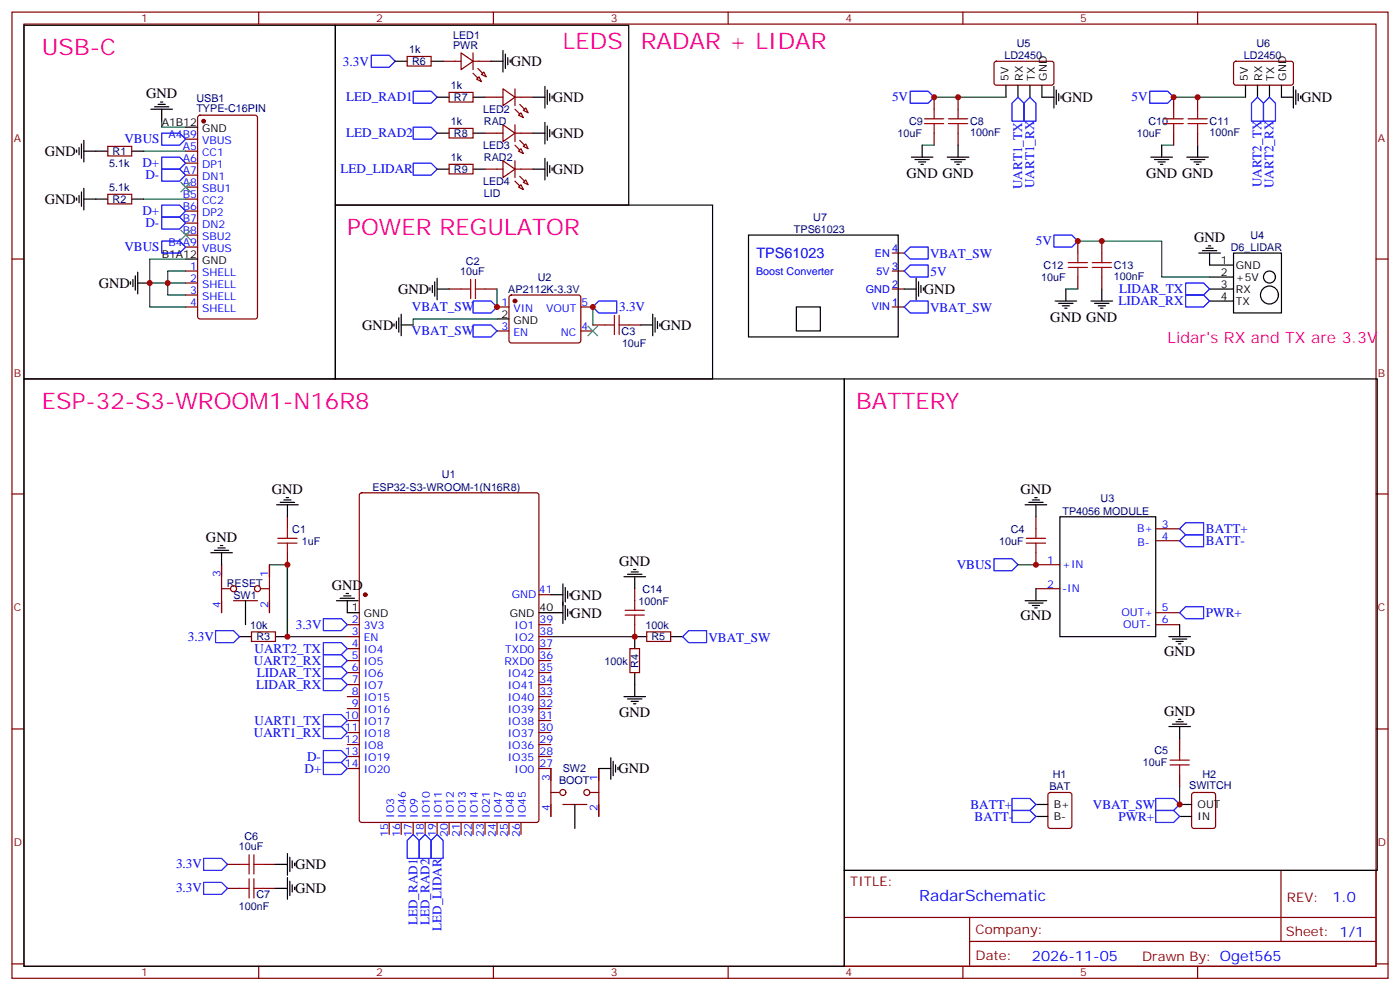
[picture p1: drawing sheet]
<svg xmlns="http://www.w3.org/2000/svg" width="412mm" height="292mm" viewBox="0 0 412 292" stroke-linecap="round" stroke-linejoin="round" font-family="sans-serif">
<g fill="none" stroke="#870000" stroke-width=".35">
<path d="M3.5 3.6h405.4v284.3h-405.4zM7.1 7.1h398.2v277.3h-398.2zM76.2 3.6v3.5M119.9 16.6h7.1v2.8h-7.1zM130.5 18h5.3M135.8 15.6l3.5 2.4-3.5 2.5zM139.3 18h5.3M139.3 15.6v4.9M145.3 3.6v3.5M214.5 3.6v3.5M283.6 3.6v3.5M293 18.2l.5-.2 16.5 .1 .4 .6v6l-.7 .4-16.5-.1-.4-.6v-5.7z"/>
<path d="M352.8 3.6v3.5M363.6 18.2l.5-.2 16.5 .1 .4 .6-.1 6-.6 .4-16.5-.1-.4-.6v-5.7zM58.4 34.1l.5-.2h16.2l.7 .4v58.9l-.4 .6-16.5 .1-.6-.5-.1-58.8zM132.3 27.2h7v2.8h-7zM132.3 37.8h7v2.8h-7zM140.4 23.3l.7-.7 .7 1.4zM141.8 21.9l.7-.7 .7 1.4zM142.9 28.6h5.3M142.9 39.2h5.3M148.2 26.1l3.5 2.5-3.5 2.5zM148.2 36.7l3.5 2.5-3.5 2.5zM151.7 28.6h5.3"/>
<path d="M151.7 26.1v5M151.7 36.7v5M151.7 39.2h5.3M153.5 33.2l.7 1.4-1.4-.7zM154.2 32.5l.7-.7 .7 1.4zM275.2 28.6v3.5M275.2 39.2v3.5M282.2 28.6v3.5M282.2 39.2v3.5M345.7 28.6v3.5M345.7 39.2v3.5M352.8 28.6v3.5"/>
<path d="M352.8 39.2v3.5M31.7 57.2h7.1v2.8h-7.1zM31.7 43.1h7.1v2.8h-7.1zM54.7 41h3.5M54.7 44.5h3.5M54.7 48h3.5M54.7 51.5h3.5M54.7 55.1h3.5M54.7 58.6h3.5M132.3 48.4h7v2.8h-7zM142.9 49.8h5.3M148.2 47.3l3.5 2.5-3.5 2.4z"/>
<path d="M151.7 47.3v4.9M151.7 49.8h5.3M152.8 44.5l.7-.7 .7 1.4zM152.8 55.1l.7-.7 .7 1.4zM154.2 43.1l.7-.7 .7 1.4zM154.2 53.7l.7-.7 .7 1.4zM3.5 76.2h3.6M54.7 62.1h3.5M54.7 65.7h3.5M54.7 69.2h3.5M54.7 72.7h3.5M54.7 79.8h3.5"/>
<path d="M262.8 79.8h3.5M262.8 74.5h3.5M317.5 70.9v3.6M324.6 70.9v3.6M405.3 76.2h3.6M54.7 83.3h3.5M54.7 86.8h3.5M54.7 90.3h3.5M132.3 85.1h3.5M142.9 85.1h3.5M146.4 90.3h3.5M146.4 97.4h3.5"/>
<path d="M150.2 87l.4-.2 20.1 .1 .4 .6-.1 13-.6 .4h-20l-.5-.7v-12.7zM171.1 90.3h3.5M171.1 97.4h3.5M174.6 95.6h3.6M185.2 95.6h3.5M262.8 90.3h3.5M262.8 85.1h3.5M317.5 81.5v3.6M324.6 81.5v3.6M3.5 145.4h3.6M84.7 152.1v3.5M106.1 145.2l.4-.2h51.5l.7 .5v95.8l-.4 .7h-51.8l-.6-.4-.1-95.9z"/>
<path d="M305.2 152.1v3.5M340.4 155.6h7.1M340.4 159.1h7.1M405.3 145.4h3.6M65.3 173.2h2.4M65.3 166.2v14.1M68.8 176.8h7M76.9 173.2h2.5M79.4 166.2v14.1M84.7 162.7v3.5M158.7 175h3.6M187 173.2v3.6"/>
<path d="M305.2 162.7v3.5h7M305.2 173.2h7M74.1 185.9h7v2.9h-7zM102.3 183.8h3.5M102.3 187.4h3.5M102.3 190.9h3.5M102.3 194.4h3.5M102.3 197.9h3.5M158.7 183.8h3.6M158.7 187.4h3.6M158.7 190.9h3.6M158.7 194.4h3.6"/>
<path d="M158.7 197.9h3.6M185.6 190.9h2.8v7h-2.8zM187 183.8v3.6M190.5 185.9h7.1v2.9h-7.1zM340.4 180.3h7.1M340.4 183.8h7.1M3.5 214.5h3.6M102.3 201.5h3.5M102.3 205h3.5M102.3 208.5h3.5M102.3 212.1h3.5M102.3 215.6h3.5"/>
<path d="M102.3 219.1h3.5M158.7 201.5h3.6M158.7 205h3.6M158.7 208.5h3.6M158.7 212.1h3.6M158.7 215.6h3.6M158.7 219.1h3.6M347.5 217.3v3.6M405.3 214.5h3.6M102.3 222.6h3.5M102.3 226.2h3.5M158.7 222.6h3.6"/>
<path d="M158.7 226.2h3.6v14.1M162.3 233.2h2.4M165.8 236.7h7.1M173.9 233.2h2.5M176.4 226.2v14.1M308.9 233.4l.5-.2h5.6l.7 .5v9.4l-.4 .6-5.9 .1-.7-.5v-9.4zM347.5 227.9v3.6M351.2 233.4l.5-.2h5.7l.6 .5 .1 9.4-.5 .6-5.9 .1-.6-.5-.1-9.4zM67 254.4h3.6M77.6 254.4h3.5M114.7 242v3.6M118.2 242v3.6"/>
<path d="M121.7 242v3.6M125.2 242v3.6M128.8 242v3.6M132.3 242v3.6M135.8 242v3.6M139.3 242v3.6M142.9 242v3.6M146.4 242v3.6M149.9 242v3.6M153.5 242v3.6M248.7 256.2h156.6v28.2h-156.6zM377.3 256.2v20.9"/>
<path d="M67 261.4h3.6M77.6 261.4h3.5M248.7 270h156.5M285.6 277.1h119.6M285.6 270v14.1M3.5 283.7h3.6M76.2 284.4v3.5M145.3 284.4v3.5M214.5 284.4v3.5M283.6 284.4v3.5M352.8 284.4v3.5M405.3 283.7h3.6"/>
<circle cx="68.8" cy="173.2" r=".88"/>
<circle cx="75.8" cy="173.2" r=".88"/>
<circle cx="165.8" cy="233.2" r=".88"/>
<circle cx="172.9" cy="233.2" r=".88"/>
</g>
<g fill="none" stroke="#000" stroke-width=".35">
<path d="M7.1 7.4h91.7v104.1h-91.7zM98.8 7.4h86.4v53h-86.4zM116.4 18h3.5M127 18h3.5M144.6 18h3.6M148.2 14.9v6.3M148.9 15.9v4.2M149.6 17v2.1M150.3 17.7v.7M44.4 32.1h6.4M45.5 31.4h4.2M46.6 30.7h2.1"/>
<path d="M47.3 30h.7M47.6 32.1v3.6M54.7 37.4h3.5M128.8 28.6h3.5M128.8 39.2h3.5M139.3 28.6h3.6M139.3 39.2h3.6M157 28.6h3.5M157 39.2h3.5M160.5 25.4v6.4M160.5 36v6.4M161.2 26.5v4.2"/>
<path d="M161.2 37.1v4.2M161.9 27.6v2.1M161.9 38.1v2.2M162.6 28.3v.7M162.6 38.8v.7M296.3 25.1v3.5M299.9 25.1v3.5M303.4 25.1v3.5M306.9 25.1v3.5h3.5M310.4 25.4v6.4M311.1 26.5v4.2M311.9 27.6v2.1"/>
<path d="M312.6 28.3v.7M366.9 25.1v3.5M370.4 25.1v3.5M373.9 25.1v3.5M377.5 25.1v3.5h3.5M381 25.4v6.4M381.7 26.5v4.2M382.4 27.6v2.1M383.1 28.3v.7M22.6 44.1v.7M22.6 58.2v.7M23.3 43.4v2.1"/>
<path d="M23.3 57.5v2.2M24 42.4v4.2M24 56.5v4.2M24.7 44.5h7M24.7 41.3v6.4M24.7 55.4v6.4M24.7 58.6h7M38.8 44.5h3.5M38.8 58.6h3.5M128.8 49.8h3.5M139.3 49.8h3.6M157 49.8h3.5"/>
<path d="M160.5 46.6v6.4M161.2 47.7v4.2M161.9 48.7v2.1M162.6 49.4v.7M268.5 46.2h6.3M269.5 47h4.3M270.6 47.7h2.1M271.3 48.4h.7M271.6 42.7v3.5M279 46.2h6.4M280.1 47h4.2M281.2 47.7h2.1"/>
<path d="M281.9 48.4h.7M282.2 42.7v3.5M339 46.2h6.4M340.1 47h4.2M341.1 47.7h2.2M341.8 48.4h.7M342.2 42.7v3.5M349.6 46.2h6.4M350.7 47h4.2M351.7 47.7h2.1M352.4 48.4h.7M352.8 42.7v3.5"/>
<path d="M54.7 76.2h3.5M98.8 60.4h111.1v51.1h-111.1zM220.5 69.2h44.1v30h-44.1zM353.1 74.5h6.4M354.2 73.8h4.2M355.2 73.1h2.2M356 72.4h.7M356.3 74.5v3.5h7.1M363.4 74.5h14.1v17.6h-14.1zM38.5 82.9v.7M39.2 82.2v2.1M39.9 81.2v4.2"/>
<path d="M40.6 83.3h3.5M40.6 80.1v6.4M116.1 95.3v.7M116.8 94.6v2.1M117.5 93.5v4.3M118.2 95.6h3.5M118.2 92.5v6.3M126.6 84.7v.7M127.4 84v2.1M128.1 82.9v4.3M128.8 85.1h3.5M128.8 81.9v6.3"/>
<path d="M146.4 93.9h3.5M188.7 95.6h3.6M192.3 92.5v6.3M193 93.5v4.3M193.7 94.6v2.1M194.4 95.3v.7M234.6 90.3h7.1v7.1h-7.1zM266.3 85.1h3.6M269.9 81.9v6.3M270.6 82.9v4.3M271.3 84v2.1M272 84.7v.7"/>
<path d="M310.8 88.6h6.3M311.9 89.3h4.2M312.9 90h2.1M313.6 90.7h.7M314 85.1v3.5M321.4 88.6h6.3M322.4 89.3h4.3M323.5 90h2.1M324.2 90.7h.7M324.6 85.1v3.5M356.3 81.5h7.1M356.3 85.1h7.1"/>
<path d="M356.3 88.6h7.1M7.1 111.5h241.6v172.9h-241.6zM248.7 111.5h157v144.7h-157zM81.5 148.6h6.3M82.5 147.8h4.3M83.6 147.1h2.1M84.3 146.4h.7M84.7 148.6v3.5M302 148.6h6.3M303 147.8h4.3M304.1 147.1h2.1M304.8 146.4h.7"/>
<path d="M305.2 148.6v3.5M312.2 152.1h28.2v35.3h-28.2zM62.1 162.7h6.3M63.1 162h4.3M64.2 161.3h2.1M64.9 160.5h.7M65.3 162.7v3.5M72.3 176.8v7M99.1 176.8h6.4M100.2 176.1h4.2M101.2 175.4h2.2M102 174.7h.7"/>
<path d="M102.3 176.8v3.5h3.5M162.3 175h3.5M165.8 171.8v11.7M166.5 172.9v4.2M166.5 178.2v4.2M167.2 174v2.1M167.2 179.2v2.2M167.9 174.7v.7M167.9 180v.7M183.8 169.7h6.3M184.9 169h4.2M185.9 168.3h2.1"/>
<path d="M186.6 167.6h.7M187 169.7v3.5M302 176.8h6.3M303 177.5h4.3M304.1 178.2h2.1M304.8 178.9h.7M305.2 173.2v3.6M70.6 187.4h3.5M81.1 187.4h3.6M158.7 180.3h7.1M187 197.9v7.1M190.5 187.4h-3.5v3.5"/>
<path d="M197.6 187.4h3.5M344.3 187.4h6.4M345.4 188.1h4.2M346.4 188.8h2.1M347.1 189.5h.7M347.5 183.8v3.6M183.8 205h6.3M184.9 205.7h4.2M185.9 206.4h2.1M186.6 207.1h.7M344.3 213.8h6.4M345.4 213.1h4.2"/>
<path d="M346.4 212.4h2.1M347.1 211.7h.7M347.5 213.8v3.5M169.3 236.7v7.1M176.4 226.2h3.5M179.9 223v6.3M180.6 224v4.3M181.3 225.1v2.1M182 225.8v.7M305.2 236.7h3.5M347.5 236.7h3.5M81.1 254.4h3.6"/>
<path d="M84.7 251.2v6.4M84.7 258.3v6.3M85.4 252.3v4.2M85.4 259.3v4.3M86.1 253.3v2.1M86.8 254v.7M305.2 240.3h3.5M347.5 240.3h3.5M81.1 261.4h3.6M86.1 260.4v2.1M86.8 261.1v.7"/>
<circle cx="373.9" cy="81.5" r="1.76"/>
<circle cx="373.9" cy="86.8" r="2.65"/>
</g>
<g fill="#870000" stroke="#870000" stroke-width=".35">
<path d="M140.8 20.1l1.4 1.5z"/>
<path d="M139.3 21.6l1.5 1.4z"/>
<path d="M153.1 30.7l1.4 1.4z"/>
<path d="M151.7 32.1l1.4 1.4z"/>
<path d="M153.1 41.3l1.4 1.4z"/>
<path d="M151.7 42.7l1.4 1.4z"/>
<path d="M153.1 51.9l1.4 1.4z"/>
<path d="M151.7 53.3l1.4 1.4z"/>
<circle cx="60" cy="35.7" r=".53"/>
<circle cx="107.6" cy="175" r=".53"/>
<circle cx="151.7" cy="88.6" r=".53"/>
</g>
<g fill="none" stroke="#00f" stroke-width=".35">
<path d="M109.4 16.3h5.3l1.7 1.7-1.7 1.8h-5.3zM47.6 39.2h5.3l1.8 1.8-1.8 1.7h-5.3zM121.7 37.4h5.3l1.8 1.8-1.8 1.8h-5.3zM121.7 26.8h5.3l1.8 1.8-1.8 1.8h-5.3zM268.1 26.8h5.3l1.8 1.8-1.8 1.8h-5.3zM299.9 28.6l1.7 1.8v5.3h-3.5v-5.3zM303.4 28.6l1.8 1.8v5.3h-3.6v-5.3zM338.7 26.8h5.3l1.7 1.8-1.7 1.8h-5.3zM370.4 28.6l1.8 1.8v5.3h-3.5v-5.3zM373.9 28.6l1.8 1.8v5.3h-3.5v-5.3zM47.6 46.2h5.3l1.8 1.8-1.8 1.8h-5.3zM47.6 49.8h5.3l1.8 1.7-1.8 1.8h-5.3z"/>
<path d="M121.7 48h5.3l1.8 1.8-1.8 1.7h-5.3zM47.6 60.4h5.3l1.8 1.7-1.8 1.8h-5.3zM47.6 63.9h5.3l1.8 1.8-1.8 1.7h-5.3zM47.6 70.9h5.3l1.8 1.8-1.8 1.8h-5.3zM266.3 74.5l1.8-1.8h5.3v3.5h-5.3zM266.3 79.8l1.8-1.8h5.3v3.5h-5.3zM310.4 69.2h5.3l1.8 1.7-1.8 1.8h-5.3zM139.3 88.6h5.3l1.8 1.7-1.8 1.8h-5.3zM139.3 95.6h5.3l1.8 1.8-1.8 1.8h-5.3zM174.6 90.3l1.8-1.7h5.3v3.5h-5.3zM266.3 90.3l1.8-1.7h5.3v3.5h-5.3zM349.2 83.3h5.3l1.8 1.8-1.8 1.7h-5.3z"/>
<path d="M349.2 86.8h5.3l1.8 1.8-1.8 1.7h-5.3zM347.5 155.6l1.7-1.8h5.3v3.6h-5.3zM349.2 157.4h5.3v3.5h-5.3l-1.7-1.8zM292.8 164.4h5.3l1.8 1.8-1.8 1.8h-5.3zM63.5 185.6h5.3l1.8 1.8-1.8 1.7h-5.3zM95.2 189.1h5.3l1.8 1.8-1.8 1.8h-5.3zM95.2 192.7h5.3l1.8 1.7-1.8 1.8h-5.3zM95.2 182.1h5.3l1.8 1.7-1.8 1.8h-5.3zM95.2 196.2h5.3l1.8 1.7-1.8 1.8h-5.3zM95.2 199.7h5.3l1.8 1.8-1.8 1.7h-5.3zM201.1 187.4l1.7-1.8h5.3v3.5h-5.3zM347.5 180.3l1.7-1.8h5.3v3.6h-5.3z"/>
<path d="M95.2 210.3h5.3l1.8 1.8-1.8 1.7h-5.3zM95.2 213.8h5.3l1.8 1.8-1.8 1.7h-5.3zM95.2 220.9h5.3l1.8 1.7-1.8 1.8h-5.3zM95.2 224.4h5.3l1.8 1.8-1.8 1.7h-5.3zM298.1 235h5.3l1.8 1.7-1.8 1.8h-5.3zM298.1 238.5h5.3l1.8 1.8-1.8 1.7h-5.3zM340.4 238.5h5.3l1.8 1.8-1.8 1.7h-5.3zM340.4 235h5.3l1.8 1.7-1.8 1.8h-5.3zM60 252.6h5.3l1.7 1.8-1.7 1.8h-5.3zM60 259.7h5.3l1.7 1.7-1.7 1.8h-5.3zM121.7 245.6l1.8 1.7v5.3h-3.6v-5.3zM125.2 245.6l1.8 1.7v5.3h-3.5v-5.3z"/>
<path d="M128.8 245.6l1.7 1.7v5.3h-3.5v-5.3z"/>
</g>
<g fill="none" stroke="#008700" stroke-width=".35">
<path d="M47.6 35.7v1.7h7.1M275.2 28.6h21.1M345.7 28.6h21.2M42.3 58.6h12.4M42.3 44.5h12.4M271.6 42.7h3.6M342.2 42.7h3.5M54.7 79.8h-5.3v3.5h5.3M54.7 76.2h-10.6v7.1M317.5 70.9h24.7v10.6h14.1M54.7 86.8h-5.3v-3.5h-5.3v7h10.6M146.4 93.9h-24.7v1.7"/>
<path d="M146.4 85.1v5.2M174.6 90.3v5.3M314 85.1h3.5M79.4 166.2h5.3M84.7 166.2v21.2h17.6M84.7 166.2v21.2M299.9 166.2h5.3M162.3 187.4h24.7M347.5 231.5v5.2"/>
</g>
<g fill="none" stroke="#a10000" stroke-width=".35">
<path d="M272.3 35h5.7M272.3 36.4h5.7M275.2 32.1v2.9M275.2 36.4v2.8M279.4 35h5.6M279.4 36.4h5.6M282.2 32.1v2.9M282.2 36.4v2.8M342.9 35h5.6M342.9 36.4h5.6M345.7 32.1v2.9M345.7 36.4v2.8"/>
<path d="M350 35h5.6M350 36.4h5.6M352.8 32.1v2.9M352.8 36.4v2.8M314.7 77.3h5.6M314.7 78.7h5.6M317.5 74.5v2.8M317.5 78.7v2.8M321.7 77.3h5.7M321.7 78.7h5.7M324.6 74.5v2.8M324.6 78.7v2.8"/>
<path d="M135.8 85.1h2.8M138.6 82.2v5.7M140.1 85.1h2.8M140.1 82.2v5.7M178.2 95.6h2.8M181 92.8v5.7M182.4 95.6h2.8M182.4 92.8v5.7M81.8 158.4h5.7M81.8 159.8h5.7M84.7 155.6v2.8M84.7 159.8v2.9"/>
<path d="M302.3 158.4h5.7M302.3 159.8h5.7M305.2 155.6v2.8M305.2 159.8v2.9M184.1 179.6h5.7M187 176.8v2.8M184.1 181h5.7M187 181v2.8M344.7 225.1h5.6M344.7 223.7h5.6M347.5 220.9v2.8M347.5 225.1v2.8"/>
<path d="M70.6 254.4h2.8M73.4 251.6v5.6M73.4 258.6v5.7M74.8 251.6v5.6M74.8 258.6v5.7M74.8 254.4h2.8M70.6 261.4h2.8M74.8 261.4h2.8"/>
</g>
<path d="M53.3 53.7l2.8 2.8M56.1 53.7l-2.8 2.8M53.3 67.8l2.8 2.8M56.1 67.8l-2.8 2.8M173.2 96l2.8 2.8M176 96l-2.8 2.8" fill="none" stroke="#3c3" stroke-width=".35"/>
<g fill="#c00">
<circle cx="49.4" cy="83.3" r=".88"/>
<circle cx="44.1" cy="83.3" r=".88"/>
<circle cx="305.2" cy="166.2" r=".88"/>
<circle cx="347.5" cy="236.7" r=".88"/>
<circle cx="146.4" cy="90.3" r=".88"/>
<circle cx="174.6" cy="90.3" r=".88"/>
<circle cx="84.7" cy="187.4" r=".88"/>
<circle cx="84.7" cy="166.2" r=".88"/>
<circle cx="275.2" cy="28.6" r=".88"/>
<circle cx="282.2" cy="28.6" r=".88"/>
<circle cx="345.7" cy="28.6" r=".88"/>
<circle cx="352.8" cy="28.6" r=".88"/>
<circle cx="317.5" cy="70.9" r=".88"/>
<circle cx="324.6" cy="70.9" r=".88"/>
<circle cx="187" cy="187.4" r=".88"/>
</g>
<g font-size="6.7" fill="#f09">
<text x="12.3" y="16.3">USB-C</text>
<text x="165.8" y="14.5">LEDS</text>
<text x="188.7" y="14.5">RADAR + LIDAR</text>
<text x="102.3" y="69.2">POWER REGULATOR</text>
<text x="12.3" y="120.3">ESP-32-S3-WROOM1-N16R8</text>
<text x="252.2" y="120.3">BATTERY</text>
</g>
<text font-size="4.6" fill="#f09" x="344" y="100.9">Lidar's RX and TX are 3.3V</text>
<text font-size="4.6" fill="#00f" x="270.8" y="265.2">RadarSchematic</text>
<g font-size="4.2">
<text x="150.5" y="19.5">GND</text>
<text x="43" y="28.8">GND</text>
<text x="312.7" y="30">GND</text>
<text x="383.3" y="30">GND</text>
<text x="162.8" y="30">GND</text>
<text x="162.8" y="40.6">GND</text>
<text x="13.2" y="45.9">GND</text>
<text x="162.8" y="51.2">GND</text>
<text x="267.1" y="52.3">GND GND</text>
<text x="337.6" y="52.3">GND GND</text>
<text x="13.2" y="60">GND</text>
<text x="351.7" y="71.3">GND</text>
<text x="29.1" y="84.7">GND</text>
<text x="117.3" y="86.5">GND</text>
<text x="272.2" y="86.5">GND</text>
<text x="309.4" y="94.7">GND GND</text>
<text x="106.7" y="97.1">GND</text>
<text x="194.6" y="97.1">GND</text>
<text x="80.1" y="145.3">GND</text>
<text x="300.6" y="145.3">GND</text>
<text x="60.7" y="159.4">GND</text>
<text x="182.4" y="166.5">GND</text>
<text x="97.7" y="173.6">GND</text>
<text x="168.1" y="176.4">GND</text>
<text x="168.1" y="181.7">GND</text>
<text x="300.6" y="182.4">GND</text>
<text x="342.9" y="193">GND</text>
<text x="182.4" y="211.1">GND</text>
<text x="342.9" y="210.6">GND</text>
<text x="182.2" y="227.6">GND</text>
<text x="87" y="255.8">GND</text>
<text x="87" y="262.9">GND</text>
</g>
<g font-size="4.2" fill="#00f">
<text x="222.8" y="75.9">TPS61023</text>
<text x="392.5" y="265.4">1.0</text>
<text x="304" y="282.8">2026-11-05</text>
</g>
<g font-size="3.9" fill="#00f">
<text x="101" y="19.3">3.3V</text>
<text x="102" y="29.9">LED_RAD1</text>
<text x="262.8" y="29.8">5V</text>
<text x="333.3" y="29.8">5V</text>
<text x="102" y="40.4">LED_RAD2</text>
<text x="36.6" y="42.2">VBUS</text>
<text x="42" y="49.3">D+</text>
<text x="42.8" y="52.8">D-</text>
<text x="100.3" y="51">LED_LIDAR</text>
<text x="301.1" y="55.7" transform="rotate(-90 301.1 55.7)">UART1_TX</text>
<text x="304.7" y="55.4" transform="rotate(-90 304.7 55.4)">UART1_RX</text>
<text x="371.6" y="55.2" transform="rotate(-90 371.6 55.2)">UART2_TX</text>
<text x="375.2" y="55.4" transform="rotate(-90 375.2 55.4)">UART2_RX</text>
<text x="42" y="63.4">D+</text>
<text x="42.8" y="66.9">D-</text>
<text x="36.6" y="73.9">VBUS</text>
<text x="274" y="75.9">VBAT_SW</text>
<text x="305.1" y="72.1">5V</text>
<text x="274.1" y="81.1">5V</text>
<text x="329.5" y="89.8">LIDAR_RX</text>
<text x="329.6" y="86.3">LIDAR_TX</text>
<text x="121.3" y="91.5">VBAT_SW</text>
<text x="182.4" y="91.6">3.3V</text>
<text x="274" y="91.8">VBAT_SW</text>
<text x="121.3" y="98.5">VBAT_SW</text>
<text x="355.2" y="156.8">BATT+</text>
<text x="355.2" y="160.4">BATT-</text>
<text x="281.8" y="167.4">VBUS</text>
<text x="87.1" y="185">3.3V</text>
<text x="355.2" y="181.6">PWR+</text>
<text x="55.4" y="188.5">3.3V</text>
<text x="208.7" y="188.8">VBAT_SW</text>
<text x="74.8" y="195.6">UART2_RX</text>
<text x="75" y="192.1">UART2_TX</text>
<text x="75.5" y="202.7">LIDAR_RX</text>
<text x="75.6" y="199.2">LIDAR_TX</text>
<text x="75" y="213.3">UART1_TX</text>
<text x="74.8" y="216.9">UART1_RX</text>
<text x="89.7" y="227.4">D+</text>
<text x="90.5" y="223.9">D-</text>
<text x="285.9" y="238.1">BATT+</text>
<text x="322" y="238">VBAT_SW</text>
<text x="287.1" y="241.5">BATT-</text>
<text x="329.5" y="241.5">PWR+</text>
<text x="51.8" y="255.6">3.3V</text>
<text x="51.8" y="262.6">3.3V</text>
<text x="123" y="272.3" transform="rotate(-90 123 272.3)">LED_RAD1</text>
<text x="126.5" y="272.3" transform="rotate(-90 126.5 272.3)">LED_RAD2</text>
<text x="130" y="274" transform="rotate(-90 130 274)">LED_LIDAR</text>
</g>
<g font-size="3.9" fill="#800">
<text x="250.5" y="260.7">TITLE:</text>
<text x="379.1" y="265.4">REV:</text>
<text x="287.4" y="274.9">Company:</text>
<text x="378.7" y="275.6">Sheet: 1/1</text>
<text x="287.4" y="282.6">Date:</text>
<text x="336.4" y="282.7">Drawn By: Oget565</text>
</g>
<g font-size="3.2" fill="#800">
<text x="41.6" y="6.6">1</text>
<text x="110.8" y="6.6">2</text>
<text x="179.9" y="6.6">3</text>
<text x="249.1" y="6.6">4</text>
<text x="318.2" y="6.6">5</text>
<text x="4.1" y="41.7">A</text>
<text x="405.9" y="41.7">A</text>
<text x="4.1" y="110.8">B</text>
<text x="405.9" y="110.8">B</text>
<text x="4.1" y="180">C</text>
<text x="405.9" y="180">C</text>
<text x="4.1" y="249.1">D</text>
<text x="405.9" y="249.1">D</text>
<text x="41.6" y="287.4">1</text>
<text x="110.8" y="287.4">2</text>
<text x="179.9" y="287.4">3</text>
<text x="249.1" y="287.4">4</text>
<text x="318.2" y="287.4">5</text>
</g>
<g font-size="3.2" fill="#000080">
<text x="133.5" y="11.4">LED1</text>
<text x="120.5" y="15.6">1k</text>
<text x="133.5" y="14.5">PWR</text>
<text x="295.9" y="17.4">LD2450</text>
<text x="299.5" y="13.8">U5</text>
<text x="366.4" y="17.4">LD2450</text>
<text x="370.1" y="13.8">U6</text>
<text x="121.4" y="19.2">R6</text>
<text x="57.9" y="29.9">USB1</text>
<text x="132.8" y="26.2">1k</text>
<text x="133.7" y="29.8">R7</text>
<text x="57.9" y="32.8">TYPE-C16PIN</text>
<text x="142.3" y="33.3">LED2</text>
<text x="132.8" y="36.8">1k</text>
<text x="133.7" y="40.3">R8</text>
<text x="142.6" y="36.8">RAD</text>
<text x="264.4" y="40.3">10uF</text>
<text x="267.8" y="36.8">C9</text>
<text x="285.8" y="40">100nF</text>
<text x="285.8" y="36.8">C8</text>
<text x="334.9" y="40.3">10uF</text>
<text x="338.3" y="36.8">C10</text>
<text x="356.3" y="40">100nF</text>
<text x="356.3" y="36.8">C11</text>
<text x="33.2" y="45.6">R1</text>
<text x="132.8" y="47.4">1k</text>
<text x="142.3" y="43.9">LED3</text>
<text x="142.6" y="47.4">RAD2</text>
<text x="32.1" y="49.2">5.1k</text>
<text x="133.7" y="50.9">R9</text>
<text x="32.1" y="56.2">5.1k</text>
<text x="33.2" y="59.7">R2</text>
<text x="142.3" y="54.4">LED4</text>
<text x="142.6" y="58">LID</text>
<text x="239.6" y="65.1">U7</text>
<text x="233.9" y="68.6">TPS61023</text>
<text x="368.3" y="70.4">U4</text>
<text x="137.2" y="78">C2</text>
<text x="362.5" y="73.9">D6_LIDAR</text>
<text x="135.6" y="80.9">10uF</text>
<text x="158.4" y="82.6">U2</text>
<text x="306.7" y="82.6">10uF</text>
<text x="307.4" y="79.2">C12</text>
<text x="328.1" y="82.3">100nF</text>
<text x="328.1" y="79.2">C13</text>
<text x="149.7" y="86.2">AP2112K-3.3V</text>
<text x="183.1" y="98.5">C3</text>
<text x="183.2" y="102">10uF</text>
<text x="130.2" y="140.7">U1</text>
<text x="109.7" y="144.4">ESP32-S3-WROOM-1(N16R8)</text>
<text x="324.2" y="147.8">U3</text>
<text x="313" y="151.5">TP4056 MODULE</text>
<text x="86.1" y="156.7">C1</text>
<text x="88.9" y="160.3">1uF</text>
<text x="294.3" y="160.3">10uF</text>
<text x="297.8" y="156.7">C4</text>
<text x="66.8" y="172.6">RESET</text>
<text x="68.8" y="176.2">SW1</text>
<text x="188.1" y="177.9">100nF</text>
<text x="189.2" y="174.4">C14</text>
<text x="73.7" y="185">10k</text>
<text x="190.1" y="185">100k</text>
<text x="75.5" y="188.5">R3</text>
<text x="191.9" y="188.5">R5</text>
<text x="178.1" y="195.6">100k</text>
<text x="188.1" y="196.5" transform="rotate(-90 188.1 196.5)">R4</text>
<text x="165.8" y="227.3">SW2</text>
<text x="336.7" y="225.5">10uF</text>
<text x="340.1" y="222">C5</text>
<text x="164.7" y="230.8">BOOT</text>
<text x="309.1" y="232.6">BAT</text>
<text x="310.1" y="229.1">H1</text>
<text x="350.3" y="232.2">SWITCH</text>
<text x="354.2" y="229.1">H2</text>
<text x="70.3" y="250.2">10uF</text>
<text x="72" y="247.3">C6</text>
<text x="70.3" y="267.9">100nF</text>
<text x="75.5" y="264.4">C7</text>
</g>
<g font-size="3.2">
<text x="297" y="23.8" transform="rotate(-90 297 23.8)">5V</text>
<text x="301.3" y="23.8" transform="rotate(-90 301.3 23.8)">RX</text>
<text x="304.8" y="23.8" transform="rotate(-90 304.8 23.8)">TX</text>
<text x="308.3" y="23.8" transform="rotate(-90 308.3 23.8)">GND</text>
<text x="367.6" y="23.8" transform="rotate(-90 367.6 23.8)">5V</text>
<text x="371.8" y="23.8" transform="rotate(-90 371.8 23.8)">RX</text>
<text x="375.4" y="23.8" transform="rotate(-90 375.4 23.8)">TX</text>
<text x="378.9" y="23.8" transform="rotate(-90 378.9 23.8)">GND</text>
<text x="47.6" y="37.1">A1B12</text>
<text x="59.5" y="38.8">GND</text>
<text x="47.6" y="75.9">B1A12</text>
<text x="59.5" y="77.6">GND</text>
<text x="359.6" y="77.6">1</text>
<text x="359.6" y="81.2">2</text>
<text x="364.1" y="79.1">GND</text>
<text x="364.1" y="82.6">+5V</text>
<text x="359.6" y="84.7">3</text>
<text x="359.6" y="88.2">4</text>
<text x="364.1" y="86.1">RX</text>
<text x="364.1" y="89.6">TX</text>
<text x="147.7" y="93.5">2</text>
<text x="151.2" y="95.3">GND</text>
<text x="103.6" y="180">1</text>
<text x="158.9" y="180">40</text>
<text x="107.1" y="181.7">GND</text>
<text x="150.2" y="181.7">GND</text>
<text x="310.4" y="237.8">B+</text>
<text x="352.8" y="237.8">OUT</text>
<text x="310.4" y="241.3">B-</text>
<text x="352.8" y="241.3">IN</text>
</g>
<g font-size="3.2" fill="#00f">
<text x="49.7" y="40.6">A4B9</text>
<text x="53.8" y="44.1">A5</text>
<text x="53.8" y="47.7">A6</text>
<text x="59.5" y="42.4">VBUS</text>
<text x="59.5" y="45.9">CC1</text>
<text x="53.8" y="51.2">A7</text>
<text x="59.5" y="49.4">DP1</text>
<text x="59.5" y="53">DN1</text>
<text x="53.8" y="58.2">B5</text>
<text x="53.8" y="54.7">A8</text>
<text x="59.5" y="56.5">SBU1</text>
<text x="53.8" y="61.8">B6</text>
<text x="53.8" y="65.3">B7</text>
<text x="59.5" y="60">CC2</text>
<text x="59.5" y="63.5">DP2</text>
<text x="53.8" y="68.8">B8</text>
<text x="59.5" y="67.1">DN2</text>
<text x="59.5" y="70.6">SBU2</text>
<text x="49.7" y="72.4">B4A9</text>
<text x="59.5" y="74.1">VBUS</text>
<text x="257.7" y="75.5">EN</text>
<text x="262.8" y="74.1">4</text>
<text x="56" y="79.4">1</text>
<text x="56" y="82.9">2</text>
<text x="59.5" y="81.2">SHELL</text>
<text x="222.7" y="80.9">Boost Converter</text>
<text x="258.2" y="80.8">5V</text>
<text x="262.8" y="79.4">3</text>
<text x="56" y="86.5">3</text>
<text x="56" y="90">4</text>
<text x="59.5" y="84.7">SHELL</text>
<text x="59.5" y="88.2">SHELL</text>
<text x="147.7" y="90">1</text>
<text x="171.3" y="90">5</text>
<text x="255.1" y="86.1">GND</text>
<text x="262.8" y="84.7">2</text>
<text x="262.8" y="90">1</text>
<text x="59.5" y="91.8">SHELL</text>
<text x="151.2" y="91.8">VIN</text>
<text x="160.8" y="91.8">VOUT</text>
<text x="256.8" y="91.2">VIN</text>
<text x="147.7" y="97">3</text>
<text x="151.2" y="98.8">EN</text>
<text x="165.2" y="98.8">NC</text>
<text x="171.3" y="97">4</text>
<text x="342.2" y="155.3">3</text>
<text x="335" y="156.7">B+</text>
<text x="335.1" y="160.5">B-</text>
<text x="342.2" y="158.8">4</text>
<text x="308.4" y="165.8">1</text>
<text x="312.9" y="167.3">+IN</text>
<text x="64.9" y="169.7" transform="rotate(-90 64.9 169.7)">3</text>
<text x="79" y="169.7" transform="rotate(-90 79 169.7)">1</text>
<text x="308.4" y="172.9">2</text>
<text x="64.9" y="178.8" transform="rotate(-90 64.9 178.8)">4</text>
<text x="79" y="178.8" transform="rotate(-90 79 178.8)">2</text>
<text x="150.8" y="176.1">GND</text>
<text x="158.7" y="174.7">41</text>
<text x="312.9" y="174.3">-IN</text>
<text x="342.2" y="180">5</text>
<text x="103.6" y="183.5">2</text>
<text x="107.1" y="185.2">3V3</text>
<text x="151.6" y="185.2">IO1</text>
<text x="158.9" y="183.5">39</text>
<text x="330.4" y="181.4">OUT+</text>
<text x="330.8" y="184.9">OUT-</text>
<text x="342.2" y="183.5">6</text>
<text x="103.6" y="187">3</text>
<text x="103.6" y="190.5">4</text>
<text x="107.1" y="188.8">EN</text>
<text x="151.6" y="188.8">IO2</text>
<text x="158.9" y="190.5">37</text>
<text x="158.9" y="187">38</text>
<text x="103.6" y="194.1">5</text>
<text x="103.6" y="197.6">6</text>
<text x="107.1" y="192.3">IO4</text>
<text x="107.1" y="195.8">IO5</text>
<text x="148.6" y="195.8">RXD0</text>
<text x="148.9" y="192.3">TXD0</text>
<text x="158.9" y="197.6">35</text>
<text x="158.9" y="194.1">36</text>
<text x="103.6" y="201.1">7</text>
<text x="107.1" y="199.4">IO6</text>
<text x="107.1" y="202.9">IO7</text>
<text x="149.6" y="202.9">IO41</text>
<text x="149.6" y="199.4">IO42</text>
<text x="158.9" y="201.1">34</text>
<text x="103.6" y="204.6">8</text>
<text x="103.6" y="208.2">9</text>
<text x="107.1" y="206.4">IO15</text>
<text x="107.1" y="209.9">IO16</text>
<text x="149.6" y="209.9">IO39</text>
<text x="149.6" y="206.4">IO40</text>
<text x="158.9" y="208.2">32</text>
<text x="158.9" y="204.6">33</text>
<text x="101.6" y="211.7">10</text>
<text x="101.6" y="215.2">11</text>
<text x="107.1" y="213.5">IO17</text>
<text x="149.6" y="213.5">IO38</text>
<text x="158.9" y="215.2">30</text>
<text x="158.9" y="211.7">31</text>
<text x="101.6" y="218.8">12</text>
<text x="107.1" y="217">IO18</text>
<text x="107.1" y="220.5">IO8</text>
<text x="149.6" y="220.5">IO36</text>
<text x="149.6" y="217">IO37</text>
<text x="158.9" y="218.8">29</text>
<text x="101.6" y="222.3">13</text>
<text x="101.6" y="225.8">14</text>
<text x="107.1" y="224">IO19</text>
<text x="107.1" y="227.6">IO20</text>
<text x="149.6" y="224">IO35</text>
<text x="151.6" y="227.6">IO0</text>
<text x="158.9" y="225.8">27</text>
<text x="158.9" y="222.3">28</text>
<text x="161.9" y="229.7" transform="rotate(-90 161.9 229.7)">3</text>
<text x="176" y="229.7" transform="rotate(-90 176 229.7)">1</text>
<text x="161.9" y="238.8" transform="rotate(-90 161.9 238.8)">4</text>
<text x="176" y="238.8" transform="rotate(-90 176 238.8)">2</text>
<text x="116.1" y="240.7" transform="rotate(-90 116.1 240.7)">IO3</text>
<text x="119.6" y="240.7" transform="rotate(-90 119.6 240.7)">IO46</text>
<text x="123.1" y="240.7" transform="rotate(-90 123.1 240.7)">IO9</text>
<text x="126.6" y="240.7" transform="rotate(-90 126.6 240.7)">IO10</text>
<text x="130.2" y="240.7" transform="rotate(-90 130.2 240.7)">IO11</text>
<text x="133.7" y="240.7" transform="rotate(-90 133.7 240.7)">IO12</text>
<text x="137.2" y="240.7" transform="rotate(-90 137.2 240.7)">IO13</text>
<text x="140.8" y="240.7" transform="rotate(-90 140.8 240.7)">IO14</text>
<text x="144.3" y="240.7" transform="rotate(-90 144.3 240.7)">IO21</text>
<text x="147.8" y="240.7" transform="rotate(-90 147.8 240.7)">IO47</text>
<text x="151.3" y="240.7" transform="rotate(-90 151.3 240.7)">IO48</text>
<text x="154.9" y="240.7" transform="rotate(-90 154.9 240.7)">IO45</text>
<text x="114.3" y="246.2" transform="rotate(-90 114.3 246.2)">15</text>
<text x="117.8" y="246.2" transform="rotate(-90 117.8 246.2)">16</text>
<text x="121.4" y="246.2" transform="rotate(-90 121.4 246.2)">17</text>
<text x="124.9" y="246.2" transform="rotate(-90 124.9 246.2)">18</text>
<text x="128.4" y="246.2" transform="rotate(-90 128.4 246.2)">19</text>
<text x="131.9" y="246.2" transform="rotate(-90 131.9 246.2)">20</text>
<text x="135.5" y="246.2" transform="rotate(-90 135.5 246.2)">21</text>
<text x="139" y="246.2" transform="rotate(-90 139 246.2)">22</text>
<text x="142.5" y="246.2" transform="rotate(-90 142.5 246.2)">23</text>
<text x="146" y="246.2" transform="rotate(-90 146 246.2)">24</text>
<text x="149.6" y="246.2" transform="rotate(-90 149.6 246.2)">25</text>
<text x="153.1" y="246.2" transform="rotate(-90 153.1 246.2)">26</text>
</g>
</svg>
